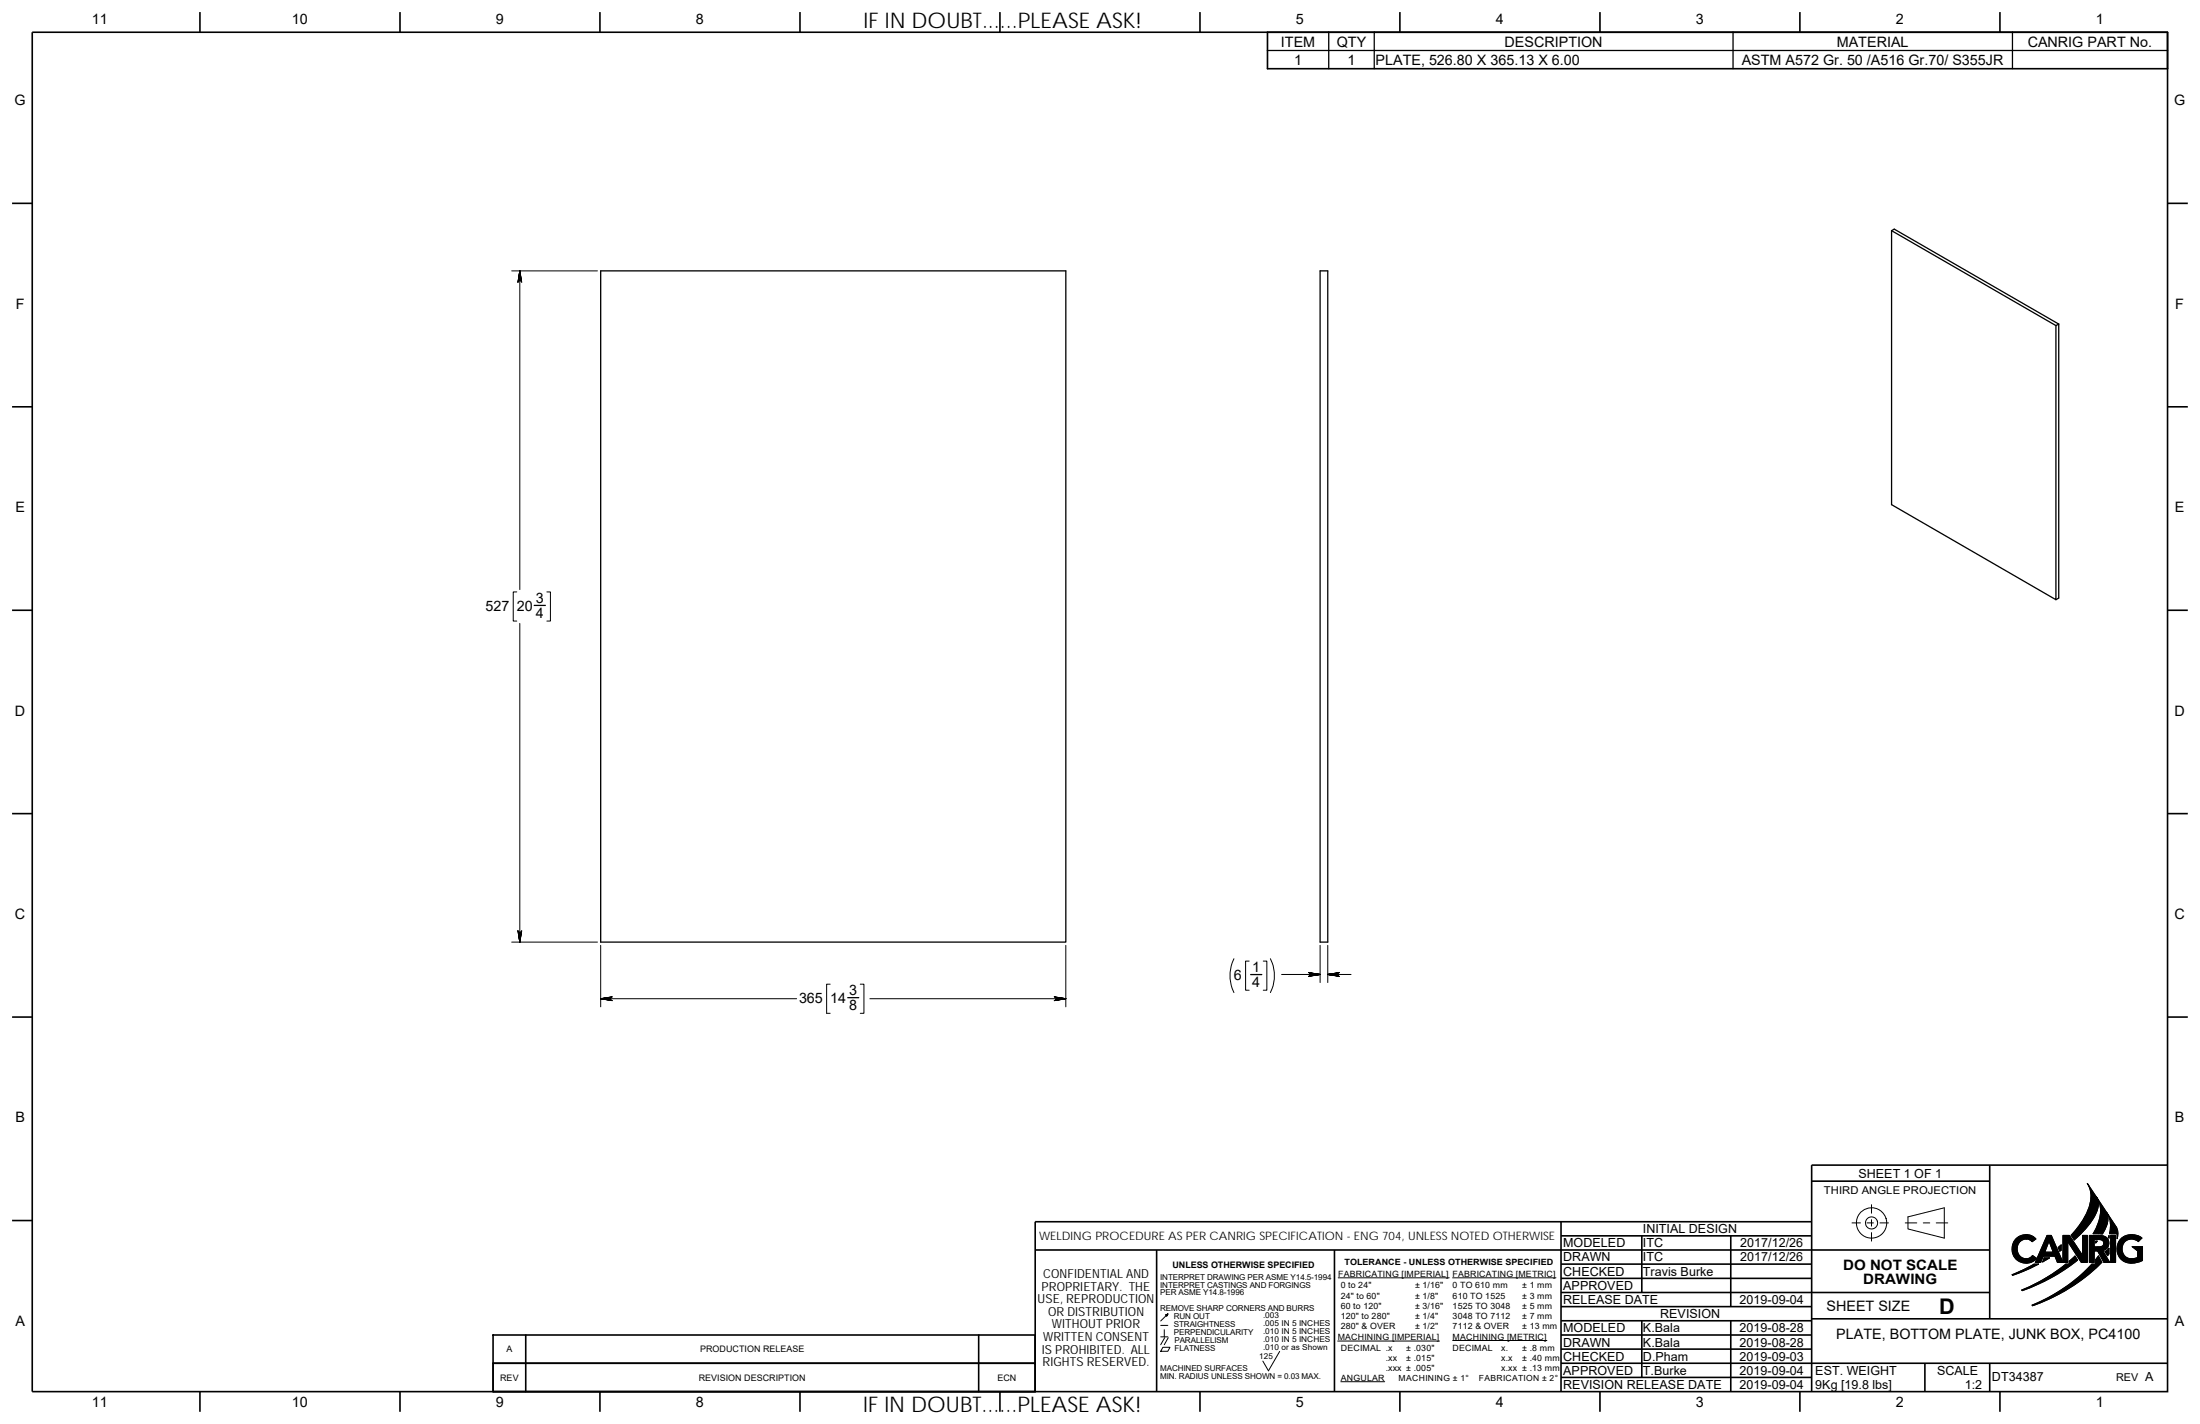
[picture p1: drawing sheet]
<svg xmlns="http://www.w3.org/2000/svg" width="432mm" height="279mm" viewBox="0 0 432 279" stroke-linecap="round" stroke-linejoin="round" font-family="sans-serif">
<g fill="none" stroke="#000" stroke-width=".32">
<path d="M6.3 6.3h419.1v266.8h-419.1zM39.2 2.4v3.9M78.5 2.4v3.9M117.8 2.4v3.9M157 2.4v3.9M196.3 2.4v3.9M235.5 2.4v3.9M248.8 6.3v7.2h176.6v-7.2M274.8 2.4v3.9M314 2.4v3.9M353.3 2.4v3.9M392.5 2.4v3.9"/>
<path d="M2.4 39.9h3.9M425.4 39.9h4M2.4 79.8h3.9M425.4 79.8h4M2.4 119.7h3.9M425.4 119.7h4M6.3 139.7h.1M425.4 139.7h.1M2.4 159.6h3.9M425.4 159.6h4M2.4 199.6h3.9M425.4 199.6h4"/>
<path d="M2.4 239.5h3.9M306.4 239.7v33.3M355.6 231.8h34.9M355.6 239.7h-152.4v33.3h-106.4v-5.5M390.5 228.6v30.2M425.4 228.6h-69.8v44.4M425.4 239.5h4M203.2 245.3h187.3M227 245.3v27.7M261.9 245.3v27.7M306.4 256.4h49.2M306.4 259.1h49.2"/>
<path d="M306.4 253.6h84.1M306.4 250.8h49.2M306.4 248h49.2M306.4 242.5h49.2M322.2 259.1v11.2M322.2 242.5v11.1M339.7 242.5v13.9M339.7 259.1v14M355.6 258.8h69.8M39.2 273v4M78.5 273v4M96.8 267.5h106.4z"/>
<path d="M96.8 261.9h106.4v11.2h-106.4zM103.2 261.9v11.1M117.8 273v4M157 273v4M192.1 261.9v11.1M196.3 273v4M235.5 273v4M274.8 273v4M306.4 270.3h49.2M306.4 267.5h119M306.4 261.9h49.2M306.4 264.7h49.2"/>
<path d="M314 273v4M353.3 273.1v3.9M377.8 267.5v5.5M390.5 267.5v5.5M392.5 273.1v3.9"/>
</g>
<g fill="none" stroke="#000" stroke-width=".2">
<path d="M100.4 53.1h16.9M102 53.1v62.6M101.4 116.1h-.7v5.8h.7M107.3 116.1h.7v5.8h-.7M102 122.3v62.5M100.4 184.8h16.9M117.9 185.5v12M117.9 196h38.5M162.9 193.1h-.7v5.7h.7M168.8 193.1h.8v5.7h-.8M170.7 196h38.5M209.2 185.5v12"/>
<path d="M242.2 188.1a7.5 7.5 0 0 0 0 6.7M245.2 188.6h-.7v5.7h.7M247.9 188.6h.7v5.7h-.7M249.3 188.1a7.4 7.4 0 0 1 0 6.7M251.5 191.2h7.6M259.1 185.5v7.3M260.6 185.5v7.3M260.6 191.2h4.6M363.5 239.9h1.7M366.4 239.9h1.3M367.3 236.4v1.6M367.3 239.3v1.3"/>
<path d="M369 239.9h1.6M374 239.9h2.2M374.5 238.8l7.1-1.8v5.9l-7.1-1.8zM377.5 239.9h1.3M380 239.9h2.3M409.7 232.2l1.8 2.7 .3 .7a4.5 4.5 0 0 1-1.1 3.7l-1.3 1.7-2.3 2.3-.6-.9a13.7 13.7 0 0 0 3.9-7.3 4.5 4.5 0 0 0-.7-2.9zM411.5 234.9l1.9 2.8a4 4 0 0 1-.8 4.4h-1.8a7.6 7.6 0 0 0 1.1-6.4zM413.5 238l1.9 2.7a2.76 2.76 0 0 1 .1 2.3v-.9h-1.5a5.2 5.2 0 0 0-.5-4.1zM229.2 257.8l-1.4 1.4M262.7 250.7h21.7M285.1 250.7h20.3M367.3 241.9v1.6"/>
<path d="M394.9 250.1l4.3-2.1h.9l-3.3 1.6-1.8 .6zM395.5 243.3a2.95 2.95 0 0 1 2.9-1l.6 .3 .6 .5-.7 .5-.7-.4h-.9l-.6 .2-.5 .5a2.2 2.2 0 0 0 0 2.3l.5 .5 .6 .3 1-.1 .6-.6 .8 .6a2.72 2.72 0 0 1-3.1 .7 2.72 2.72 0 0 1-1.7-2.6l.1-.7zM396.8 253.1a35.2 35.2 0 0 0 8.7-5.1h.6v-.6l1.2-1 .5 .8a36.6 36.6 0 0 1-10.9 6zM398.8 256.1a32.9 32.9 0 0 0 11.8-8.1h.7a1.97 1.97 0 0 1 .6-1.6l.6 1.3a35.8 35.8 0 0 1-13.6 8.5zM401.2 246.8h1.1l-1.4 .8zM401.8 242.4h.8l2.3 5.3h-1.1l-.5-1.2h-2.3l-.5 1.2h-1zM402.2 243.5l.8 2.2h-1.7zM404 244.8l.6-.5v1l-.3 .2zM404.9 242.4h1.3l2.5 3.9v-3.9h1v5.3h-1.2l-2.7-4.1v4.1h-.9zM410.1 242.4h2.5l.6 .2 .4 .4 .3 .6-.1 1-.5 .5-.6 .3 1.4 2.3h-1.2l-1.2-2.3h-.7v2.3h-.9zM411 243.2l1.6 .2 .3 .4-.1 .5-.6 .3h-1.2zM411.3 243.5h.3l-.3 .4z"/>
<path d="M413.2 245.6l.7-.7v1.1l-.2 .4zM413.9 242.4v.5l-.1-.1zM414.3 242.4h.9v5.3h-.9zM419.7 243.6a2.01 2.01 0 0 0-2.1-.4l-.7 .6a2.14 2.14 0 0 0 0 2.5l.5 .4 .5 .3h.8l.8-.3 .1-1.3-1.1-.8h2M420.4 242.9a2.93 2.93 0 0 0-3.7-.2 2.93 2.93 0 0 0-.9 3.6l.7 1a2.66 2.66 0 0 0 1.9 .5l1.3-.1 .8-.4M227.8 260.1h1.4M227.8 262.3h1.4M228.2 264.4h1.4l-.4 .7h-1.4zM228.5 260.9v1.4M228.6 262.5l-.8 1.3M229.3 262.5l-.8 1.3M251.2 265.2l-2.2 3.8-1.1-1.9"/>
<path d="M262.6 263.1h19.9M263.2 271.1h8.6M285.1 263h18.5"/>
<circle cx="367.3" cy="240" r="1.19"/>
<circle cx="367.3" cy="240" r="2.98"/>
</g>
<g fill="#000" stroke="#000" stroke-width=".2">
<path d="M102 53.1l.4 2.3zM102.4 182.6l-.4 2.2z"/>
<path d="M102 53.1l.4 2.2z" fill-rule="evenodd"/>
<path d="M102 53.1l.3 2.1z" fill-rule="evenodd"/>
<path d="M102 53.1l.2 2h-.1z" fill-rule="evenodd"/>
<path d="M102 53.1l.1 2h-.1z" fill-rule="evenodd"/>
<path d="M102 53.1v2h-.1z" fill-rule="evenodd"/>
<path d="M102 53.1l-.3 2.1z" fill-rule="evenodd"/>
<path d="M102 53.1l-.3 2.2z" fill-rule="evenodd"/>
<path d="M102 53.1l-.4 2.3z" fill-rule="evenodd"/>
<path d="M101.6 182.6l.4 2.2z" fill-rule="evenodd"/>
<path d="M101.7 182.7l.3 2.1z" fill-rule="evenodd"/>
<path d="M101.7 182.8l.3 2z" fill-rule="evenodd"/>
<path d="M101.9 182.9h.1v1.9z" fill-rule="evenodd"/>
<path d="M102 182.9h.1l-.1 1.9z" fill-rule="evenodd"/>
<path d="M102.1 182.9h.1l-.2 1.9z" fill-rule="evenodd"/>
<path d="M102.2 182.9l.1-.1-.3 2z" fill-rule="evenodd"/>
<path d="M102.4 182.7l-.4 2.1z" fill-rule="evenodd"/>
<path d="M117.9 196l2.3-.4z" fill-rule="evenodd"/>
<path d="M117.9 196l2.2-.4z" fill-rule="evenodd"/>
<path d="M117.9 196l2.1-.3z" fill-rule="evenodd"/>
<path d="M117.9 196l2-.2-.1 .1z" fill-rule="evenodd"/>
<path d="M117.9 196l1.9-.1v.1z" fill-rule="evenodd"/>
<path d="M117.9 196h1.9l.1 .2z" fill-rule="evenodd"/>
<path d="M117.9 196l2.1 .2z" fill-rule="evenodd"/>
<path d="M117.9 196l2.2 .3z" fill-rule="evenodd"/>
<path d="M117.9 196l2.3 .3z" fill-rule="evenodd"/>
<path d="M206.9 196.3l2.3-.3z" fill-rule="evenodd"/>
<path d="M207 196.3l2.2-.3z" fill-rule="evenodd"/>
<path d="M207.1 196.2l2.1-.2z" fill-rule="evenodd"/>
<path d="M207.3 196h1.9l-2 .2z" fill-rule="evenodd"/>
<path d="M207.3 195.9l1.9 .1h-1.9z" fill-rule="evenodd"/>
<path d="M207.2 195.8l2 .2-1.9-.1z" fill-rule="evenodd"/>
<path d="M207.1 195.7l2.1 .3z" fill-rule="evenodd"/>
<path d="M207 195.6l2.2 .4z" fill-rule="evenodd"/>
<path d="M206.9 195.6l2.3 .4z" fill-rule="evenodd"/>
<path d="M256.8 191.6l2.3-.4z" fill-rule="evenodd"/>
<path d="M256.9 191.5l2.2-.3z" fill-rule="evenodd"/>
<path d="M257 191.5l2.1-.3z" fill-rule="evenodd"/>
<path d="M257.2 191.3l1.9-.1-2 .2z" fill-rule="evenodd"/>
<path d="M257.2 191.1l1.9 .1-1.9 .1z" fill-rule="evenodd"/>
<path d="M257.1 191l2 .2-1.9-.1z" fill-rule="evenodd"/>
<path d="M257 190.9l2.1 .3z" fill-rule="evenodd"/>
<path d="M256.9 190.9l2.2 .3z" fill-rule="evenodd"/>
<path d="M256.8 190.8l2.3 .4z" fill-rule="evenodd"/>
<path d="M260.6 191.2l2.3-.4z" fill-rule="evenodd"/>
<path d="M260.6 191.2l2.2-.3z" fill-rule="evenodd"/>
<path d="M260.6 191.2l2.1-.3z" fill-rule="evenodd"/>
<path d="M260.6 191.2l2-.2-.1 .1z" fill-rule="evenodd"/>
<path d="M260.6 191.2l1.9-.1v.2z" fill-rule="evenodd"/>
<path d="M260.6 191.2l1.9 .1 .1 .1z" fill-rule="evenodd"/>
<path d="M260.6 191.2l2.1 .3z" fill-rule="evenodd"/>
<path d="M260.6 191.2l2.2 .3z" fill-rule="evenodd"/>
<path d="M260.6 191.2l2.3 .4z" fill-rule="evenodd"/>
<path d="M409.7 232.2l1.9 2.8a3.5 3.5 0 0 1-.5 3.7l-1.9 2.5-2.1 2.1-.6-.9a13.9 13.9 0 0 0 3.9-7.2 4.5 4.5 0 0 0-.7-3z" fill-rule="evenodd"/>
<path d="M228.9 258l.3-.2z" fill-rule="evenodd"/>
<path d="M228.7 258l.5-.2z" fill-rule="evenodd"/>
<path d="M228.9 258.1l.3-.3-.2 .3z" fill-rule="evenodd"/>
<path d="M229.2 257.8l-.2 .5z" fill-rule="evenodd"/>
<path d="M394.9 250.1l4.3-2.1h.9l-4.1 1.9-1 .3z" fill-rule="evenodd"/>
<path d="M395.8 243a2.65 2.65 0 0 1 3.8 .1l-.7 .5a1.77 1.77 0 0 0-2.3-.2 1.77 1.77 0 0 0-.6 2.2 1.66 1.66 0 0 0 1.2 1.3 1.66 1.66 0 0 0 1.7-.6l.8 .6a2.78 2.78 0 0 1-4 .1 2.78 2.78 0 0 1 .1-4z" fill-rule="evenodd"/>
<path d="M398.8 256.1l2.6-1.2 2.3-1.3a27.7 27.7 0 0 0 5.4-4l1.5-1.6h.7v-.9l.6-.7 .6 1.3a35.8 35.8 0 0 1-13.6 8.5z" fill-rule="evenodd"/>
<path d="M401.8 242.4l-2.3 5.3h1l.5-1.2h2.3l.5 1.2h1.1l-2.3-5.3zM402.2 243.5l.8 2.2h-1.7z" fill-rule="evenodd"/>
<path d="M401.2 246.8h1.1l-1.4 .8z" fill-rule="evenodd"/>
<path d="M404.1 244.6l.5-.3v1l-.3 .2-.3-.7z" fill-rule="evenodd"/>
<path d="M396.8 253.1l2.3-1 2.5-1.4 3.9-2.7h.6v-.6l1.2-1 .5 .8a37 37 0 0 1-10.9 6z" fill-rule="evenodd"/>
<path d="M404.9 242.4h1.3l2.5 3.9v-3.9h1v5.3h-1.2l-2.6-4.1-.1 4.1h-.9z" fill-rule="evenodd"/>
<path d="M411.3 243.5h.3l-.3 .4z" fill-rule="evenodd"/>
<path d="M411.6 235l1.8 2.7a4.2 4.2 0 0 1-.8 4.4h-1.8a7.7 7.7 0 0 0 1.2-6.3z" fill-rule="evenodd"/>
<path d="M411 243.2h1.3l.5 .3a.77 .77 0 0 1 0 .9 .77 .77 0 0 1-.9 .2h-.9zM410.1 242.4v5.3h.9v-2.3h.7l1.2 2.3h1.2l-1.4-2.3a1.52 1.52 0 0 0 1.2-1.9 1.52 1.52 0 0 0-1.9-1.1z" fill-rule="evenodd"/>
<path d="M413.2 245.6l.7-.7v1.1l-.2 .4z" fill-rule="evenodd"/>
<path d="M413.9 242.4v.5l-.1-.1z" fill-rule="evenodd"/>
<path d="M414.3 242.4v5.3h.9v-5.3z" fill-rule="evenodd"/>
<path d="M413.5 238l1.8 2.7a2.99 2.99 0 0 1 .2 2.3v-.9h-1.5a5.1 5.1 0 0 0-.5-4.1z" fill-rule="evenodd"/>
<path d="M416.5 242.8a3.3 3.3 0 0 1 3.9 .1l-.7 .7a1.94 1.94 0 0 0-2.6 .1 1.94 1.94 0 0 0-.2 2.6 1.94 1.94 0 0 0 2.6 .4l.1-1.3-1.1-.8h2v2.7a3.5 3.5 0 0 1-4.4-.5 2.91 2.91 0 0 1 .4-4z" fill-rule="evenodd"/>
</g>
<g fill="none" stroke="#000" stroke-width=".25">
<path d="M248.8 9.9h176.6M260.8 6.3v7.2M269.7 6.3v7.2M340.1 6.3v7.2M395 6.3v7.2M117.9 53.1h91.3v131.7h-91.3zM259.1 53.1h1.5v131.7h-1.5zM371.3 45.3l32.2 18.6 .6-.3M371.3 45.3v53.7l32.2 18.7v-53.8M371.3 45.3l.5-.3 32.3 18.6M404.1 63.6v53.7l-.6 .4M104.9 118.8h2.1"/>
<path d="M166.4 195.7h2.2M245.5 191.2h2.2"/>
</g>
<g font-size="4.2">
<text x="169.5" y="5.4">IF IN DOUBT......PLEASE ASK!</text>
<text x="380.6" y="257.7">D</text>
<text x="169.4" y="277">IF IN DOUBT......PLEASE ASK!</text>
</g>
<g font-size="2.8">
<text x="18.1" y="4.7">11</text>
<text x="57.3" y="4.7">10</text>
<text x="97.3" y="4.7">9</text>
<text x="136.6" y="4.7">8</text>
<text x="254.4" y="4.7">5</text>
<text x="293.6" y="4.7">4</text>
<text x="332.9" y="4.7">3</text>
<text x="372.1" y="4.7">2</text>
<text x="411.4" y="4.7">1</text>
<text x="251.4" y="9.2">ITEM</text>
<text x="262.4" y="9.2">QTY</text>
<text x="295.3" y="9.2">DESCRIPTION</text>
<text x="360.5" y="9.2">MATERIAL</text>
<text x="398" y="9.2">CANRIG PART No.</text>
<text x="254" y="12.7">1</text>
<text x="264.5" y="12.7">1</text>
<text x="270" y="12.7">PLATE, 526.80 X 365.13 X 6.00</text>
<text x="341.8" y="12.7">ASTM A572 Gr. 50 /A516 Gr.70/ S355JR</text>
<text x="2.9" y="20.7">G</text>
<text x="426.7" y="20.7">G</text>
<text x="3.1" y="60.6">F</text>
<text x="427" y="60.6">F</text>
<text x="3" y="100.5">E</text>
<text x="426.9" y="100.5">E</text>
<text x="95.3" y="119.9">527</text>
<text x="101.4" y="119.9">20</text>
<text x="105.2" y="118.3">3</text>
<text x="105.2" y="121.2">4</text>
<text x="2.9" y="140.4">D</text>
<text x="426.8" y="140.4">D</text>
<text x="2.9" y="180.3">C</text>
<text x="426.8" y="180.3">C</text>
<text x="245.8" y="190.8">1</text>
<text x="156.8" y="196.9">365</text>
<text x="162.9" y="196.9">14</text>
<text x="166.7" y="195.3">3</text>
<text x="242.2" y="192.4">6</text>
<text x="245.8" y="193.7">4</text>
<text x="166.7" y="198.2">8</text>
<text x="3" y="220.2">B</text>
<text x="426.9" y="220.2">B</text>
<text x="361.8" y="249.1">DO NOT SCALE</text>
<text x="365.7" y="251.9">DRAWING</text>
<text x="358.5" y="257.2">SHEET SIZE</text>
<text x="3" y="260.2">A</text>
<text x="360.4" y="262.7">PLATE, BOTTOM PLATE, JUNK BOX, PC4100</text>
<text x="426.9" y="260.2">A</text>
<text x="18.1" y="276.2">11</text>
<text x="57.3" y="276.2">10</text>
<text x="97.3" y="276.2">9</text>
<text x="136.6" y="276.2">8</text>
<text x="254.4" y="276.2">5</text>
<text x="293.6" y="276.2">4</text>
<text x="332.9" y="276.2">3</text>
<text x="372.1" y="276.2">2</text>
<text x="411.4" y="276.2">1</text>
</g>
<g font-size="2.5">
<text x="364.8" y="231.1">SHEET 1 OF 1</text>
<text x="306.8" y="244.7">MODELED</text>
<text x="322.5" y="242">INITIAL DESIGN</text>
<text x="322.5" y="244.7">ITC</text>
<text x="341.6" y="244.7">2017/12/26</text>
<text x="204.7" y="250.8">CONFIDENTIAL AND</text>
<text x="306.8" y="247.5">DRAWN</text>
<text x="306.8" y="250.3">CHECKED</text>
<text x="322.5" y="250.3">Travis Burke</text>
<text x="322.5" y="247.5">ITC</text>
<text x="341.6" y="247.5">2017/12/26</text>
<text x="203.7" y="255.7">USE, REPRODUCTION</text>
<text x="204.4" y="253.2">PROPRIETARY. THE</text>
<text x="306.8" y="255.9">RELEASE DATE</text>
<text x="306.8" y="253.1">APPROVED</text>
<text x="341.4" y="255.9">2019-09-04</text>
<text x="204.7" y="263.1">WRITTEN CONSENT</text>
<text x="205.7" y="258.2">OR DISTRIBUTION</text>
<text x="206.5" y="260.6">WITHOUT PRIOR</text>
<text x="306.8" y="261.4">MODELED</text>
<text x="322.5" y="261.4">K.Bala</text>
<text x="325.8" y="258.6">REVISION</text>
<text x="341.4" y="261.4">2019-08-28</text>
<text x="204.5" y="265.6">IS PROHIBITED. ALL</text>
<text x="204.6" y="268.1">RIGHTS RESERVED.</text>
<text x="306.8" y="269.7">APPROVED</text>
<text x="306.8" y="267">CHECKED</text>
<text x="306.8" y="264.2">DRAWN</text>
<text x="322.5" y="264.2">K.Bala</text>
<text x="322.5" y="267">D.Pham</text>
<text x="322.5" y="269.7">T.Burke</text>
<text x="341.4" y="264.2">2019-08-28</text>
<text x="341.4" y="267">2019-09-03</text>
<text x="341.4" y="269.7">2019-09-04</text>
<text x="356.3" y="269.7">EST. WEIGHT</text>
<text x="380.2" y="269.7">SCALE</text>
<text x="306.8" y="272.5">REVISION RELEASE DATE</text>
<text x="341.4" y="272.5">2019-09-04</text>
<text x="356.3" y="272.5">9Kg [19.8 lbs]</text>
<text x="385.6" y="272.6">1:2</text>
<text x="391" y="271">DT34387</text>
<text x="421" y="271">A</text>
</g>
<text font-size="2.3" x="203.9" y="243.3">WELDING PROCEDURE AS PER CANRIG SPECIFICATION - ENG 704, UNLESS NOTED OTHERWISE</text>
<g font-size="2.1">
<text x="358" y="234.2">THIRD ANGLE PROJECTION</text>
<text x="415.4" y="271">REV</text>
</g>
<g font-size="1.8">
<text x="230.1" y="248.7">UNLESS OTHERWISE SPECIFIED</text>
<text x="99.4" y="265.4">A</text>
<text x="137.4" y="265.4">PRODUCTION RELEASE</text>
<text x="98.2" y="270.9">REV</text>
<text x="137.1" y="270.9">REVISION DESCRIPTION</text>
<text x="195.8" y="270.9">ECN</text>
</g>
<g font-size="1.7">
<text x="262.7" y="250.5">FABRICATING [IMPERIAL] FABRICATING [METRIC]</text>
<text x="263.9" y="248.3">TOLERANCE - UNLESS OTHERWISE SPECIFIED</text>
<text x="263.1" y="252.7">0 to 24&quot;</text>
<text x="263.1" y="254.8">24&quot; to 60&quot;</text>
<text x="263.1" y="256.8">60 to 120&quot;</text>
<text x="277.7" y="252.7">± 1/16&quot;</text>
<text x="277.7" y="254.8">± 1/8&quot;</text>
<text x="277.7" y="256.8">± 3/16&quot;</text>
<text x="285.1" y="256.8">1525 TO 3048</text>
<text x="285.1" y="254.8">610 TO 1525</text>
<text x="285.1" y="252.7">0 TO 610 mm</text>
<text x="298.8" y="254.8">± 3 mm</text>
<text x="298.8" y="252.7">± 1 mm</text>
<text x="298.8" y="256.8">± 5 mm</text>
<text x="262.6" y="262.9">MACHINING [IMPERIAL]</text>
<text x="263.1" y="258.8">120&quot; to 280&quot;</text>
<text x="263.1" y="260.7">280&quot; &amp; OVER</text>
<text x="277.7" y="260.7">± 1/2&quot;</text>
<text x="277.7" y="258.8">± 1/4&quot;</text>
<text x="285.1" y="262.8">MACHINING [METRIC]</text>
<text x="285.1" y="258.8">3048 TO 7112</text>
<text x="285.1" y="260.7">7112 &amp; OVER</text>
<text x="298.8" y="258.8">± 7 mm</text>
<text x="298.8" y="260.7">± 13 mm</text>
<text x="263.2" y="265.1">DECIMAL .x</text>
<text x="272" y="268.9">.xxx ± .005&quot;</text>
<text x="272" y="267">.xx</text>
<text x="276" y="265.1">± .030&quot;</text>
<text x="276" y="267">± .015&quot;</text>
<text x="285.1" y="265.1">DECIMAL</text>
<text x="294.7" y="265.1">x.</text>
<text x="294.7" y="268.9">x.xx ± .13 mm</text>
<text x="294.7" y="267">x.x</text>
<text x="298.8" y="267">± .40 mm</text>
<text x="298.8" y="265.1">± .8 mm</text>
<text x="263.2" y="270.9">ANGULAR</text>
<text x="274.5" y="270.9">MACHINING ± 1°</text>
<text x="290.3" y="270.9">FABRICATION ± 2°</text>
</g>
<g font-size="1.6">
<text x="227.7" y="251.1">INTERPRET DRAWING PER ASME Y14.5-1994</text>
<text x="227.7" y="252.6">INTERPRET CASTINGS AND FORGINGS</text>
<text x="227.7" y="254.2">PER ASME Y14.8-1996</text>
<text x="227.7" y="257.3">REMOVE SHARP CORNERS AND BURRS</text>
<text x="230.4" y="258.8">RUN OUT</text>
<text x="230.4" y="260.4">STRAIGHTNESS</text>
<text x="230.4" y="261.9">PERPENDICULARITY</text>
<text x="230.5" y="263.5">PARALLELISM</text>
<text x="247.9" y="258.6">.003</text>
<text x="247.9" y="260.2">.005 IN 5 INCHES</text>
<text x="247.9" y="261.7">.010 IN 5 INCHES</text>
<text x="247.9" y="263.3">.010 IN 5 INCHES</text>
<text x="227.7" y="268.9">MACHINED SURFACES</text>
<text x="230.5" y="265">FLATNESS</text>
<text x="247.2" y="266.7">125</text>
<text x="247.9" y="264.8">.010 or as Shown</text>
<text x="227.7" y="270.5">MIN. RADIUS UNLESS SHOWN = 0.03 MAX.</text>
</g>
</svg>
